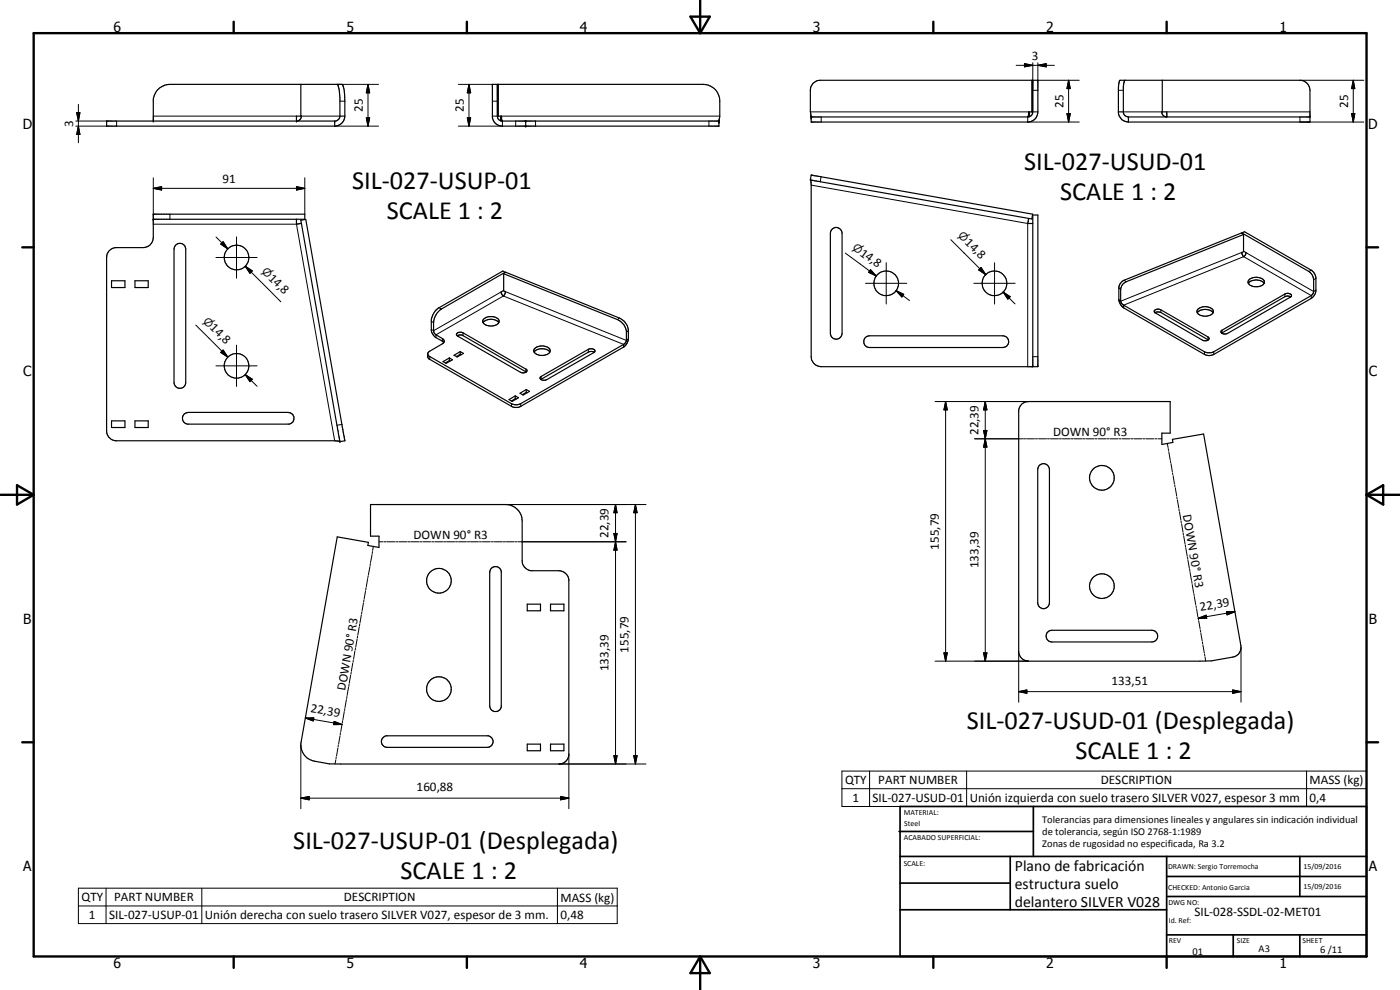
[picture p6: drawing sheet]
<svg xmlns="http://www.w3.org/2000/svg" width="420mm" height="297mm" viewBox="0 0 420 297" stroke-linecap="round" stroke-linejoin="round" font-family="sans-serif">
<g fill="none" stroke="#000" stroke-width=".35">
<path d="M89 36.3v-1.5h1.5l-.3 .9-.9 .6M90.3 25.3v9.5M100.4 36.3v1.5M101.1 25.3l.4 .5 .3 1.6 .2 7.4M102 34.8l-.3 .9-1 .6h-68.7v1.5h68.7a3.2 3.2 0 0 0 2.8-3M102 34.8h1.5M103.5 34.8v-4.4a8 8 0 0 0-.9-5.1h-51.6a5 5 0 0 0-5 4.5v6.5M149.3 25.3v9.5l.4 1.1 .7 .4h65.4M149.3 25.3v9.5h1.2l.2 1.5M149.6 25.3v9.5M150.2 34.8l.1 1.4M157.8 36.3v1.5"/>
<path d="M215.8 36v1.8h-65a3 3 0 0 1-3-2.6v-9.9h63.3a5 5 0 0 1 4.9 5.1v4.4l-.2 1.3M215.8 36.2v.1M215.8 36.3v.1M243.4 35v1.6h65a3 3 0 0 0 3.1-3v-9.5h-65.3a2.96 2.96 0 0 0-3 3v6.5l.2 1.6M243.4 35.1h65M309 33.6l-.1 1.5M309.7 24.1v9.5M309.9 33.6h-1.2l-.3 1.5M310 24.1l-.1 9.5M310 33.6a1.45 1.45 0 0 1-1.6 1.5M335.6 33.6h1.5M336 24.2l-.4 2.1v7.6a3.1 3.1 0 0 0 3.1 2.7"/>
<path d="M336.1 24.1h54a3 3 0 0 1 3 3v9.5h-54.4M336.1 24.1l-.1 .1M337.6 24.1l-.5 1.9v7.9l.5 .8 1.1 .4M338.7 35.1h54.4M338.7 35.1v1.5M348.7 33.6h1.5v1.5a1.45 1.45 0 0 1-1.5-1.5zM348.8 24.1v9.5M243.3 54l.1 1.3v51.7a3 3 0 0 0 3.1 3h65v-45.5h-1.5v45.5M243.4 52.5l66.5 11.8-.2 1.4-66.5-11.7zM46 65.8h45.5v-1.5h-45.5v6.9a3 3 0 0 1-3 3.1h-8.4a3 3 0 0 0-2.6 3v52a3.1 3.1 0 0 0 2.6 2.9h65.8l1.6 .3M52.7 73.6a1.75 1.75 0 0 1 1.9-.5 1.75 1.75 0 0 1 1.1 1.7v40a1.76 1.76 0 0 1-1.7 1.7 1.76 1.76 0 0 1-1.8-1.7v-40zM89 65.8v1.5l1.5-.3"/>
<path d="M249.7 68.8a1.75 1.75 0 0 1 1.9-.4 1.75 1.75 0 0 1 1.1 1.6v30a1.76 1.76 0 0 1-1.7 1.8 1.76 1.76 0 0 1-1.8-1.8v-30zM308.7 65.5l-.3 1.6h1.6M372.8 69.9l.7-.4 20.3 11.7 .8 1.1 .3 .9v4.2a3.6 3.6 0 0 1-1.4 2.1l-29.2 16.8a3 3 0 0 1-2.8 0l-24.3-13.9M372.8 69.9l20 11.5a3.2 3.2 0 0 1 1.4 2.5v3.6l-.1 .6-.6 .6-29.2 16.8-.9 .3h-1l-.9-.3-24.3-13.9M372.8 69.9v.1M373.2 70.4l-.6-.5-35.2 14.2a2.81 2.81 0 0 0-1.6 2.3v3.5M373.2 70.4l-35.2 14.1a2.73 2.73 0 0 0-1.7 2.4v3.5M373.2 70.4v5.1l-.5 .2 .1 .6a.56 .56 0 0 0 .6 .6 .56 .56 0 0 0 .5-.7l.1-.4-.8-.4M33.5 84.2h4v2.1h-4zM40.5 84.2h4v2.1h-4zM145 96.8a3.2 3.2 0 0 1 4.7 0M145 96.8a3.2 3.2 0 0 0 4.7 0"/>
<path d="M145 96.8a1.59 1.59 0 0 1 2-1.8 2.12 2.12 0 0 1 2.8 1.6l-.1 .2M151.2 82.1v5.2l.5 .2v.2l-.6 1.1-.4-.4-.3-.8 .8-.5M151.2 82.1l34.1 13.8a4.7 4.7 0 0 1 2.7 3.5v2.9l-.9 1M151.2 82.1l.5-.4 34.2 13.7a4.6 4.6 0 0 1 2.7 3.8v2.5M151.6 81.7l-19.1 11a5.2 5.2 0 0 0-2.4 4.1v2.4l.3 .8 2.3 1.6a.86 .86 0 0 1 .6 .8 .86 .86 0 0 1-.6 .8l-4.1 2.5-.3 1.3 .4 .7 24.8 14.2 1.2 .4 1.6-.4 30.8-17.8M151.6 81.7l-.7-.4-19.1 11a5.2 5.2 0 0 0-2.4 3.7v3.1l.3 1 .9 1 2.6 1.7M151.6 81.7v.1M335.8 89.9l.4 1.4 1 1.1M335.8 89.9l.5 .5M336.3 90.4l.3 .7 .6 .5M337.2 91.6v.8M346.5 93.1a1.71 1.71 0 0 1 1.9-.1l14.1 8.1 .4 .4-.1 .3-.7 .4-1.2-.1-14.4-8.3z"/>
<path d="M346.6 93.9l.6-.3 1.2 .2 14.2 8.2M359.3 93.9a3.3 3.3 0 0 1 4.8 0M359.5 92.8a3.2 3.2 0 0 1 4.6 .4 1.84 1.84 0 0 1-2 1.7 2.2 2.2 0 0 1-2.9-1.7zM366.6 99.2l19-11a1.13 1.13 0 0 1 1.2-.3 1.13 1.13 0 0 1 .8 1l-19.4 11.2a1.53 1.53 0 0 1-1.7-.3zM374.6 85a3.3 3.3 0 0 1 4.8 0M374.8 84a3.1 3.1 0 0 1 4.6 .4 1.71 1.71 0 0 1-2 1.6 2.13 2.13 0 0 1-2.8-1.6zM387.4 89.1l-.9-.3-.9 .2-18.9 10.9M133 108.5l1.9-1.1 .9 .5-1.9 1.1zM134.9 108.2l-1.2 .7M134.9 107.4v.8M134.9 108.2l.2 .1M136.3 106.6l1.8-1.1 1 .5-1.9 1.1z"/>
<path d="M137.1 100.1a1.5 1.5 0 0 1 1.9-.2l18.8 10.8a.59 .59 0 0 1 .3 .8 .59 .59 0 0 1-.7 .3l-1.2-.1-18.9-10.9-.3-.4zM137.2 100.8l.6-.3 1 .1 19.1 11M138.1 106.3l-1.1 .7M138.1 105.5v.8M138.1 106.3l.3 .2M152.8 119.9l1.8-1.1 1 .5-1.9 1.1zM154.6 119.6l-1.1 .7M154.6 118.8v.8M154.6 119.6l.3 .2M156.1 118l1.8-1.1 1 .5-1.9 1.1zM157.9 117.7l-1.1 .7M157.9 116.9v.8"/>
<path d="M157.9 117.7l.3 .2M160.3 105.7a1.36 1.36 0 0 1 1.6-1.8 2.53 2.53 0 0 1 3.2 1.3l-.1 .5M160.3 105.7l.1-.2a3.3 3.3 0 0 1 4.5 0l.1 .2M160.3 105.7a3.3 3.3 0 0 0 4.7 0M162.1 113.2l14.5-8.4a1.58 1.58 0 0 1 1.9 .3v.4l-.3 .3-14.1 8.1-1.5 .1-.5-.3zM178.3 105.7l-.6-.2h-.9l-14.5 8.3M187.1 103.3l-30.8 17.8a3 3 0 0 1-2.8 0l-24.8-14.3-.3-.5M187.1 103.3v.8M188.6 101.7l-.6 .5M188.6 101.7l-.5 1.4-1 1M259.5 101.5l.5-.5 .9-.2h40a1.76 1.76 0 0 1 1.8 1.7 1.76 1.76 0 0 1-1.8 1.8h-40a1.78 1.78 0 0 1-1.4-2.8zM33.5 126.3h4v2h-4z"/>
<path d="M40.5 126.3h4v2h-4zM55.3 124.2l1.2-.5h30a1.77 1.77 0 0 1 1.7 1.7 1.77 1.77 0 0 1-1.4 1.9h-30.6a1.78 1.78 0 0 1-.9-3.1zM103.5 132.2l-11.7-66.4-1.5 .3 11.7 66.4M103.5 132.2h.1M103.5 132.2l-1.5 .3M306.6 121.3l.9-.6 1.2-.2h42.5v9.5h-2.5v3.3l3.3-.5-.1-1 9.3-1.6 11.2 63.5a2.96 2.96 0 0 1-2.4 3.4l-6.5 1.2-3.4 .1h-51.4a3 3 0 0 1-3-2.7v-72.6zM312.1 139.5a1.77 1.77 0 0 1 2.8 1.3v40a1.76 1.76 0 0 1-1.7 1.8 1.76 1.76 0 0 1-1.8-1.8v-40l.3-.8zM101.2 161.1l9.4 1.6-.2 1 3.3 .6v-3.4h-2.5v-9.5h41a5 5 0 0 1 4.5 4.9v12a3.1 3.1 0 0 0 2.6 2.9h8.4a3.1 3.1 0 0 1 3 2.7v52.8a3.1 3.1 0 0 1-2.6 2.5h-65.8a21.4 21.4 0 0 1-9.4-1.3 5 5 0 0 1-2.5-5.3zM147.4 170.6a1.74 1.74 0 0 1 1.8-.5 1.74 1.74 0 0 1 1.2 1.3v40.7a1.75 1.75 0 0 1-1.8 1.4 1.75 1.75 0 0 1-1.6-1.7v-40.1zM158.2 181.3h4v2h-4zM165.2 181.3h4v2h-4zM314.3 189.8l.7-.6 .7-.1h30a1.76 1.76 0 0 1 1.7 1.8 1.76 1.76 0 0 1-1.7 1.7h-30a1.78 1.78 0 0 1-1.4-2.8z"/>
<path d="M115.1 221.2l.8-.4h30.6a1.75 1.75 0 0 1 1.5 1.9 1.75 1.75 0 0 1-1.8 1.5h-30a1.73 1.73 0 0 1-1.6-1.1 1.73 1.73 0 0 1 .5-1.9zM158.2 223.3h4v2h-4zM165.2 223.3h4v2h-4z"/>
<circle cx="71" cy="77.3" r="3.7"/>
<circle cx="266" cy="85" r="3.7"/>
<circle cx="298.5" cy="85" r="3.7"/>
<circle cx="71" cy="109.8" r="3.7"/>
<circle cx="330.7" cy="143.3" r="3.7"/>
<circle cx="131.7" cy="174.3" r="3.7"/>
<circle cx="330.7" cy="175.9" r="3.7"/>
<circle cx="131.7" cy="206.8" r="3.7"/>
</g>
<g fill="none" stroke="#000" stroke-width=".3">
<path d="M305 19.6h11.4M307.5 19.1l2.5 .5-2.5 .5zM310 18.8v5.3M311.5 19.6l2.5-.5v1zM311.5 18.8v5.3h12.4M22.8 37.8h9.2M22.8 36.3h9.2M23 33.8h1l-.5 2.5zM23.5 37.8l.5 2.5h-1zM23.5 31.3v11.5M35 36.3v1.5M46 34.8h43"/>
<path d="M90.5 34.8h11.5M100.4 37.8h13.2M101.1 25.3h12.5M102 30.4h1.5M109.9 35.3h1l-.5 2.5zM110.4 25.3l.5 2.6h-1zM110.4 25.3v12.5M137.6 25.3h10.2M140.2 35.3h1.1l-.6 2.5zM140.7 25.3l.6 2.6h-1.1zM140.7 25.3v12.5M147.8 30.4h1.5"/>
<path d="M147.8 34.8h1.5M150.5 34.8h65.5M150.8 36.3v1.5h-13.2M154.8 36.3v1.5M160.7 36.3v1.5M212.8 36.3v1.5M243.2 33.6h65.5M246.5 35.1v1.5M308.4 35.1v1.5h15.5M310 27.1h1.5M310 33.6h1.5M320.2 34.1h1l-.5 2.5z"/>
<path d="M320.7 24.1l.5 2.5h-1zM320.7 24.1v12.5M335.6 27.1h1.5M337.1 33.6h11.6M350.2 33.6h42.9M390.1 35.1v1.5h19.2M390.1 24.1h19.2M405.6 34.1h1l-.5 2.5zM406.1 24.1l.5 2.5h-1zM406.1 24.1v12.5M46 56.5l2.5-.5v1zM46 56.5h45.5"/>
<path d="M46 53.3v12.5M89 56l2.5 .5-2.5 .5zM91.5 53.3v11M243.4 55.5l65 11.6v42.9M246.4 53l-.2 1.5M46 67.3h43l11.4 64.9M51 64.3v1.5M64.8 77.3h12.4M64.8 71.1l3.6 3.6M66.2 73.2l.8-.7 1.4 2.2zM67 72.5l1.4 2.2-2.2-1.5zM71 71.1v12.4"/>
<path d="M73.6 79.9l2.1 1.4-.7 .7zM73.6 79.9l10.7 10.7M253.7 75.9l9.3 6.9M266 78.8v12.4M285.4 71.9l10.5 10.5M298.5 78.8v12.4M372.7 75.7l-36.4 14.7M374 75.8l20.2 11.7 .7-.5M58.7 97.5l9.7 9.6M129.4 96.4l.7 .4M131.8 92.3l.7 .4M139 99.9v.8"/>
<path d="M150.4 87.6l-20.3 11.6-.7-.4M151.7 87.5l36.3 14.7M185.9 95.4l-.6 .5M188.6 99.2l-.6 .5M259.7 85h12.4M261 81.3l2 1.5M261.3 80.9l1.7 1.9-2.3-1.1zM268.9 87.2l2.3 1.1-.5 .8zM268.9 87.2l4.1 3M292.3 85h12.4M293.7 81l.7-.7 1.5 2.1zM301.1 87.6l2.1 1.4-.7 .7z"/>
<path d="M301.1 87.6l3.5 3.6M335.8 86.4l.5 .5M337.4 84.1l.6 .4M348.4 93v.8M366.8 99.1v.8M385.6 88.2v.8M393.5 81.1l-.7 .3M393.5 89.5v-.8l-20.3-11.7-36 14.6M394.9 83.5l-.7 .4M64.8 109.8h12.4M66.2 105.7l.8-.7 1.4 2.1zM66.6 105.4l1.8 1.7"/>
<path d="M67 105l1.4 2.1-2.2-1.4zM71 103.5v12.5M73.6 112.4l2.1 1.4-.7 .7zM73.6 112.4l3.6 3.5M129 107v.8M130.8 101.3v-.8l20.3-11.7 36 14.5M132.7 101.6v.8M157.8 110.7v.8M162.4 112.9v.9M176.6 104.8v.9M310 107h1.5M361.5 105.5v.8"/>
<path d="M362.5 101.1v.8M364.3 105.5v.8M102.6 127.3l-1.5 .3M153.5 121.1v.8M156.3 121.1v.8M280.6 120.5h28.1M283.8 120.5l.5 2.5h-1zM283.8 120.5v77.9M292.5 131.7h14.4M295.2 129.2h1l-.5 2.5zM295.2 129.2l1 5h-1l1-5zM295.7 131.7l.5 2.5h-1z"/>
<path d="M295.7 120.5l.5 2.5h-1zM295.7 120.5v77.9M307.2 131.7h.6M308.1 131.7h2.4M310.8 131.7h.6M311.7 131.7h2.4M314.4 131.7h.5M315.2 131.7h2.5M317.9 131.7h.6M318.8 131.7h2.4M321.5 131.7h.6M322.4 131.7h2.4"/>
<path d="M325.1 131.7h.6M326 131.7h2.4M328.7 131.7h.6M329.6 131.7h2.4M332.3 131.7h.6M333.2 131.7h2.4M335.9 131.7h.6M336.8 131.7h2.3M339.4 131.7h.6M340.3 131.7h2.4M343 131.7h.6M343.9 131.7h2.4"/>
<path d="M346.6 131.7h.6M347.5 131.7h1.2M350.3 133.1l.3 1.2M350.6 134.6l.1 .6M350.8 135.5l.4 2.4M351.2 138.2l.2 .6M351.4 139.1l.4 2.4M151.7 151.4h42.2M184.7 151.4l.5 2.4h-1zM184.7 151.4v77.8M190.7 151.4l.5 2.4h-1zM190.7 151.4v77.8"/>
<path d="M351.9 141.9l.1 .5M352.1 142.7l.4 2.5M352.5 145.5l.1 .5M352.7 146.3l.4 2.5M353.2 149.1l.1 .6M353.3 150l.5 2.4M353.8 152.7l.1 .6M354 153.6l.4 2.4M354.4 156.3l.1 .6M354.6 157.2l.4 2.4M355.1 159.9l.1 .7M109.3 180l-.2 .6"/>
<path d="M109.7 177.2l-.4 2.5M109.9 176.3l-.1 .7M110.4 173.6l-.5 2.4M110.5 172.7l-.1 .6M111 170l-.4 2.4M111.2 169.1l-.1 .6M111.7 166.4l-.5 2.4M111.8 165.5l-.1 .6M112 164l-.2 1.1M113.7 162.6h1.2M115.2 162.6h.7M116.1 162.6h2.4"/>
<path d="M118.8 162.6h.6M119.7 162.6h2.4M122.4 162.6h.6M123.3 162.6h2.4M126 162.6h.6M126.9 162.6h2.3M129.6 162.6h.6M130.5 162.6h2.3M133.1 162.6h.7M134 162.6h2.4M136.7 162.6h.6M137.6 162.6h2.4"/>
<path d="M140.3 162.6h.6M141.2 162.6h2.4M143.9 162.6h.6M144.8 162.6h2.3M147.5 162.6h.6M148.4 162.6h2.3M151 162.6h.7M151.9 162.6h2.4M154.6 162.6h.6M155.5 162.6h32.4M184.2 160.1h1l-.5 2.5zM184.7 162.6l.5 2.5h-1z"/>
<path d="M355.2 160.9l.5 2.4M355.7 163.6l.1 .6M355.9 164.5l.4 2.4M356.4 167.2l.1 .6M356.5 168.1l.4 2.5M357 170.8l.1 .6M357.2 171.7l.4 2.5M357.7 174.5v.5M357.8 175.4l.4 2.4M358.3 178.1l.1 .6M358.4 179l.4 2.4M105.9 199l-.5 2.4"/>
<path d="M106 198.1l-.1 .6M106.5 195.4l-.4 2.4M106.7 194.5l-.1 .6M107.2 191.8l-.4 2.4M107.3 190.8l-.1 .6M107.8 188.1l-.4 2.4M108 187.2l-.1 .6M108.4 184.5l-.4 2.4M108.6 183.6l-.1 .6M109.1 180.9l-.4 2.4M280.6 198.4h28.1M283.3 195.9h1l-.5 2.5z"/>
<path d="M295.2 195.9h1l-.5 2.5zM305.7 195.4v15.3M358.9 181.7l.1 .6M359.1 182.6l.4 2.4M359.6 185.3l.1 .6M359.6 185.5l2.4-.9 .2 .9zM359.7 186.2l.5 2.4M360.2 189l.1 .6M360.4 189.9l.4 2.4M360.8 192.6l.2 .6M361 193.5l.4 2.4M361.5 196.2l.1 .6"/>
<path d="M361.6 197.1l.3 1.2M368.1 183.5l2.5 .1-2.4 .9zM370.6 183.6l-11 1.9M372.4 194.2v16.5M91.6 215.4h2.6l-.2 .9zM91.6 215.4l11 2M100.3 216.5l2.3 .9h-2.5zM102.2 219.8l-.1 .7M102.7 217.1l-.4 2.4M102.9 216.2l-.2 .6M103.3 213.5l-.4 2.4M103.5 212.6l-.1 .6"/>
<path d="M104 209.9l-.5 2.4M104.1 209l-.1 .6M104.6 206.2l-.4 2.5M104.8 205.4l-.1 .6M105.2 202.6l-.4 2.4M105.4 201.7l-.1 .6M305.7 207.5l2.5-.5v1zM305.7 207.5h66.7M369.9 207l2.5 .5-2.5 .5zM90.3 239.5l2.5-.5v1zM90.3 239.5h80.4M90.3 223.5v19.2"/>
<path d="M100.8 228l-.3 1.2M100.9 227.1l-.1 .6M101.4 224.4l-.4 2.4M101.5 223.5v.6M102.1 220.8l-.5 2.4M167.7 229.2h26.2M168.2 239l2.5 .5-2.5 .5zM170.7 226.2v16.5M184.2 226.7h1l-.5 2.5zM190.2 226.7h1l-.5 2.5zM252.7 231.4h157.4v10.6h-157.4zM252.7 236.6h157.4"/>
<path d="M261 231.4v10.6M290.1 231.4v10.6M392.1 231.4v10.6M23.5 266.5h161.7v10.6h-161.7zM23.5 271.8h161.7M31.8 266.5v10.6M60.6 266.5v10.6M167.3 266.5v10.6"/>
</g>
<g fill="#000">
<circle cx="46" cy="36.3" r=".18"/>
<circle cx="89" cy="36.3" r=".18"/>
<circle cx="157.8" cy="36.3" r=".18"/>
<circle cx="157.8" cy="37.8" r=".18"/>
<circle cx="215.8" cy="36.3" r=".18"/>
<circle cx="215.8" cy="36.7" r=".18"/>
<circle cx="243.4" cy="35.5" r=".18"/>
<circle cx="46" cy="65.8" r=".18"/>
<circle cx="46" cy="64.3" r=".18"/>
<circle cx="89" cy="65.8" r=".18"/>
<circle cx="102" cy="132.5" r=".18"/>
</g>
<g fill="none" stroke="#000" stroke-width=".71">
<path d="M10.1 9.9h400v277.1h-400zM70.1 6.5v3.4M140.1 6.5v3.4M207.2 5h5.8l-2.9 4.9zM210.1 0v9.9M280.1 6.5v3.4M350.1 6.5v3.4M6.7 74.2h3.4M410.1 74.2h3.5M.1 148.5h10M5.1 145.6l5 2.9-5 2.9zM410.1 148.5h10"/>
<path d="M410.1 148.5l5-2.9v5.8zM6.7 222.7h3.4M410.1 222.7h3.5M70.1 287v3.4M140.1 287v3.4M210.1 287v10M210.1 287l2.9 5h-5.8zM280.1 287v3.4M350.1 287v3.4"/>
</g>
<g fill="none" stroke="#000" stroke-width=".51">
<path d="M269.8 249.5h40.3M270.1 242h140v45h-140zM270.1 257h140M303.2 257v16M310.1 242v15M350.1 257v30M390.1 257v12M270.1 265h33.1M270.1 273h80M350.1 269h60M350.1 263h60M350.1 280.5h60"/>
<path d="M370.1 280.5v6.5M390.1 280.5v6.5"/>
</g>
<g fill="#000">
<path d="M311.5 19.6l2.5-.5v1zM23 33.8h1l-.5 2.5zM109.9 35.3h1l-.5 2.5zM110.4 25.3l.5 2.6h-1zM140.2 35.3h1.1l-.6 2.5zM140.7 25.3l.6 2.6h-1.1zM307.5 19.1l2.5 .5-2.5 .5zM320.2 34.1h1l-.5 2.5zM320.7 24.1l.5 2.5h-1zM405.6 34.1h1l-.5 2.5zM406.1 24.1l.5 2.5h-1zM23.5 37.8l.5 2.5h-1z"/>
<path d="M46 56.5l2.5-.5v1zM89 56l2.5 .5-2.5 .5zM67 72.5l1.4 2.2-2.2-1.5zM73.6 79.9l2.1 1.4-.7 .7zM261.3 80.9l1.7 1.9-2.3-1.1zM268.9 87.2l2.3 1.1-.5 .8zM293.7 81l.7-.7 1.5 2.1zM301.1 87.6l2.1 1.4-.7 .7zM67 105l1.4 2.1-2.2-1.4zM73.6 112.4l2.1 1.4-.7 .7zM283.8 120.5l.5 2.5h-1zM295.2 129.2h1l-.5 2.5z"/>
<path d="M295.7 131.7l.5 2.5h-1zM295.7 120.5l.5 2.5h-1zM184.7 151.4l.5 2.4h-1zM190.7 151.4l.5 2.4h-1zM184.2 160.1h1l-.5 2.5zM184.7 162.6l.5 2.5h-1zM283.3 195.9h1l-.5 2.5zM295.2 195.9h1l-.5 2.5zM359.6 185.5l2.4-.9 .2 .9zM368.1 183.5l2.5 .1-2.4 .9zM91.6 215.4h2.6l-.2 .9zM100.3 216.5l2.3 .9h-2.5z"/>
<path d="M305.7 207.5l2.5-.5v1zM369.9 207l2.5 .5-2.5 .5zM90.3 239.5l2.5-.5v1zM168.2 239l2.5 .5-2.5 .5zM184.2 226.7h1l-.5 2.5zM190.2 226.7h1l-.5 2.5z"/>
</g>
<g font-size="7.9">
<text x="307.4" y="51">SIL-027-USUD-01</text>
<text x="105.7" y="56.7">SIL-027-USUP-01</text>
<text x="318.1" y="60">SCALE 1 : 2</text>
<text x="116.1" y="65.7">SCALE 1 : 2</text>
<text x="290.1" y="218.7">SIL-027-USUD-01 (Desplegada)</text>
<text x="322.7" y="227.6">SCALE 1 : 2</text>
<text x="88" y="254.7">SIL-027-USUP-01 (Desplegada)</text>
<text x="120.2" y="263.7">SCALE 1 : 2</text>
</g>
<g font-size="4.7">
<text x="304.6" y="261.2">Plano de fabricación</text>
<text x="304.6" y="266.6">estructura suelo</text>
<text x="304.6" y="272">delantero SILVER V028</text>
</g>
<g font-size="4.2">
<text x="34" y="9.6">6</text>
<text x="104" y="9.6">5</text>
<text x="174" y="9.6">4</text>
<text x="244" y="9.6">3</text>
<text x="314" y="9.6">2</text>
<text x="384" y="9.6">1</text>
<text x="6.8" y="38.7">D</text>
<text x="410.6" y="38.7">D</text>
<text x="7" y="112.9">C</text>
<text x="410.8" y="112.9">C</text>
<text x="7" y="187.1">B</text>
<text x="410.8" y="187.1">B</text>
<text x="7" y="261.4">A</text>
<text x="410.8" y="261.4">A</text>
<text x="34" y="290.4">6</text>
<text x="104" y="290.4">5</text>
<text x="174" y="290.4">4</text>
<text x="244" y="290.4">3</text>
<text x="314" y="290.4">2</text>
<text x="384" y="290.4">1</text>
</g>
<g font-size="3.9">
<text x="309.7" y="18.1">3</text>
<text x="108.9" y="33.6" transform="rotate(-90 108.9 33.6)">25</text>
<text x="139.2" y="33.6" transform="rotate(-90 139.2 33.6)">25</text>
<text x="319.1" y="32.4" transform="rotate(-90 319.1 32.4)">25</text>
<text x="404.6" y="32.4" transform="rotate(-90 404.6 32.4)">25</text>
<text x="22" y="38.1" transform="rotate(-90 22 38.1)">3</text>
<text x="66.8" y="55">91</text>
<text x="257.8" y="76.4" transform="rotate(36 257.8 76.4)">14,8</text>
<text x="289.4" y="72.9" transform="rotate(45 289.4 72.9)">14,8</text>
<text x="80.3" y="83.6" transform="rotate(45 80.3 83.6)">14,8</text>
<text x="62.8" y="98.6" transform="rotate(45 62.8 98.6)">14,8</text>
<text x="293.6" y="130.6" transform="rotate(-90 293.6 130.6)">22,39</text>
<text x="316" y="130.9">DOWN 90° R3</text>
<text x="355" y="154.6" transform="rotate(80 355 154.6)">DOWN 90° R3</text>
<text x="124.1" y="161.8">DOWN 90° R3</text>
<text x="182.7" y="161.5" transform="rotate(-90 182.7 161.5)">22,39</text>
<text x="281.7" y="164.9" transform="rotate(-90 281.7 164.9)">155,79</text>
<text x="293.6" y="170.5" transform="rotate(-90 293.6 170.5)">133,39</text>
<text x="360.3" y="183.3" transform="rotate(-10 360.3 183.3)">22,39</text>
<text x="188.7" y="195.8" transform="rotate(-90 188.7 195.8)">155,79</text>
<text x="182.7" y="201.4" transform="rotate(-90 182.7 201.4)">133,39</text>
<text x="103.6" y="207.4" transform="rotate(-80 103.6 207.4)">DOWN 90° R3</text>
<text x="333.6" y="205.4">133,51</text>
<text x="93.1" y="213.6" transform="rotate(10 93.1 213.6)">22,39</text>
<text x="125" y="237.4">160,88</text>
<text x="253.6" y="235.2">QTY</text>
<text x="263.6" y="235.2">PART NUMBER</text>
<text x="330.4" y="235.2">DESCRIPTION</text>
<text x="393" y="235.4">MASS (kg)</text>
<text x="255.9" y="240.6">1</text>
<text x="261.9" y="240.6">SIL-027-USUD-01</text>
<text x="291" y="240.7">Unión izquierda con suelo trasero SILVER V027, espesor 3 mm</text>
<text x="393" y="240.6">0,4</text>
<text x="24.5" y="270.4">QTY</text>
<text x="26.7" y="275.7">1</text>
<text x="32.8" y="275.8">SIL-027-USUP-01</text>
<text x="34.3" y="270.4">PART NUMBER</text>
<text x="61.5" y="275.8">Unión derecha con suelo trasero SILVER V027, espesor de 3 mm.</text>
<text x="103.2" y="270.4">DESCRIPTION</text>
<text x="168.2" y="270.5">MASS (kg)</text>
<text x="168.2" y="275.8">0,48</text>
<text x="358.5" y="275">SIL-028-SSDL-02-MET01</text>
</g>
<g font-size="3.3">
<text x="287.4" y="71" transform="rotate(45 287.4 71)">⌀</text>
<text x="255.6" y="74.7" transform="rotate(36 255.6 74.7)">⌀</text>
<text x="78.3" y="81.6" transform="rotate(45 78.3 81.6)">⌀</text>
<text x="60.8" y="96.6" transform="rotate(45 60.8 96.6)">⌀</text>
</g>
<g font-size="3.1">
<text x="312.7" y="246.8">Tolerancias para dimensiones lineales y angulares sin indicación individual</text>
<text x="312.7" y="250.4">de tolerancia, según ISO 2768-1:1989</text>
<text x="312.7" y="254">Zonas de rugosidad no especificada, Ra 3.2</text>
<text x="357.9" y="286.4">01</text>
<text x="377.7" y="285.6">A3</text>
<text x="396.2" y="285.9">6 /11</text>
</g>
<g font-size="2.4">
<text x="271.2" y="244.4">MATERIAL:</text>
<text x="271.3" y="252">ACABADO SUPERFICIAL:</text>
<text x="271.4" y="247.9">Steel</text>
<text x="271.2" y="259.7">SCALE:</text>
<text x="350.6" y="260.8">DRAWN: Sergio Torremocha</text>
<text x="391.2" y="260.6">15/09/2016</text>
<text x="350.6" y="267">CHECKED: Antonio Garcia</text>
<text x="391.2" y="266.7">15/09/2016</text>
<text x="350.6" y="271.4">DWG NO:</text>
<text x="350.8" y="276.9">Id. Ref:</text>
<text x="350.8" y="282.8">REV</text>
<text x="371.2" y="282.9">SIZE</text>
<text x="390.9" y="282.9">SHEET</text>
</g>
</svg>
